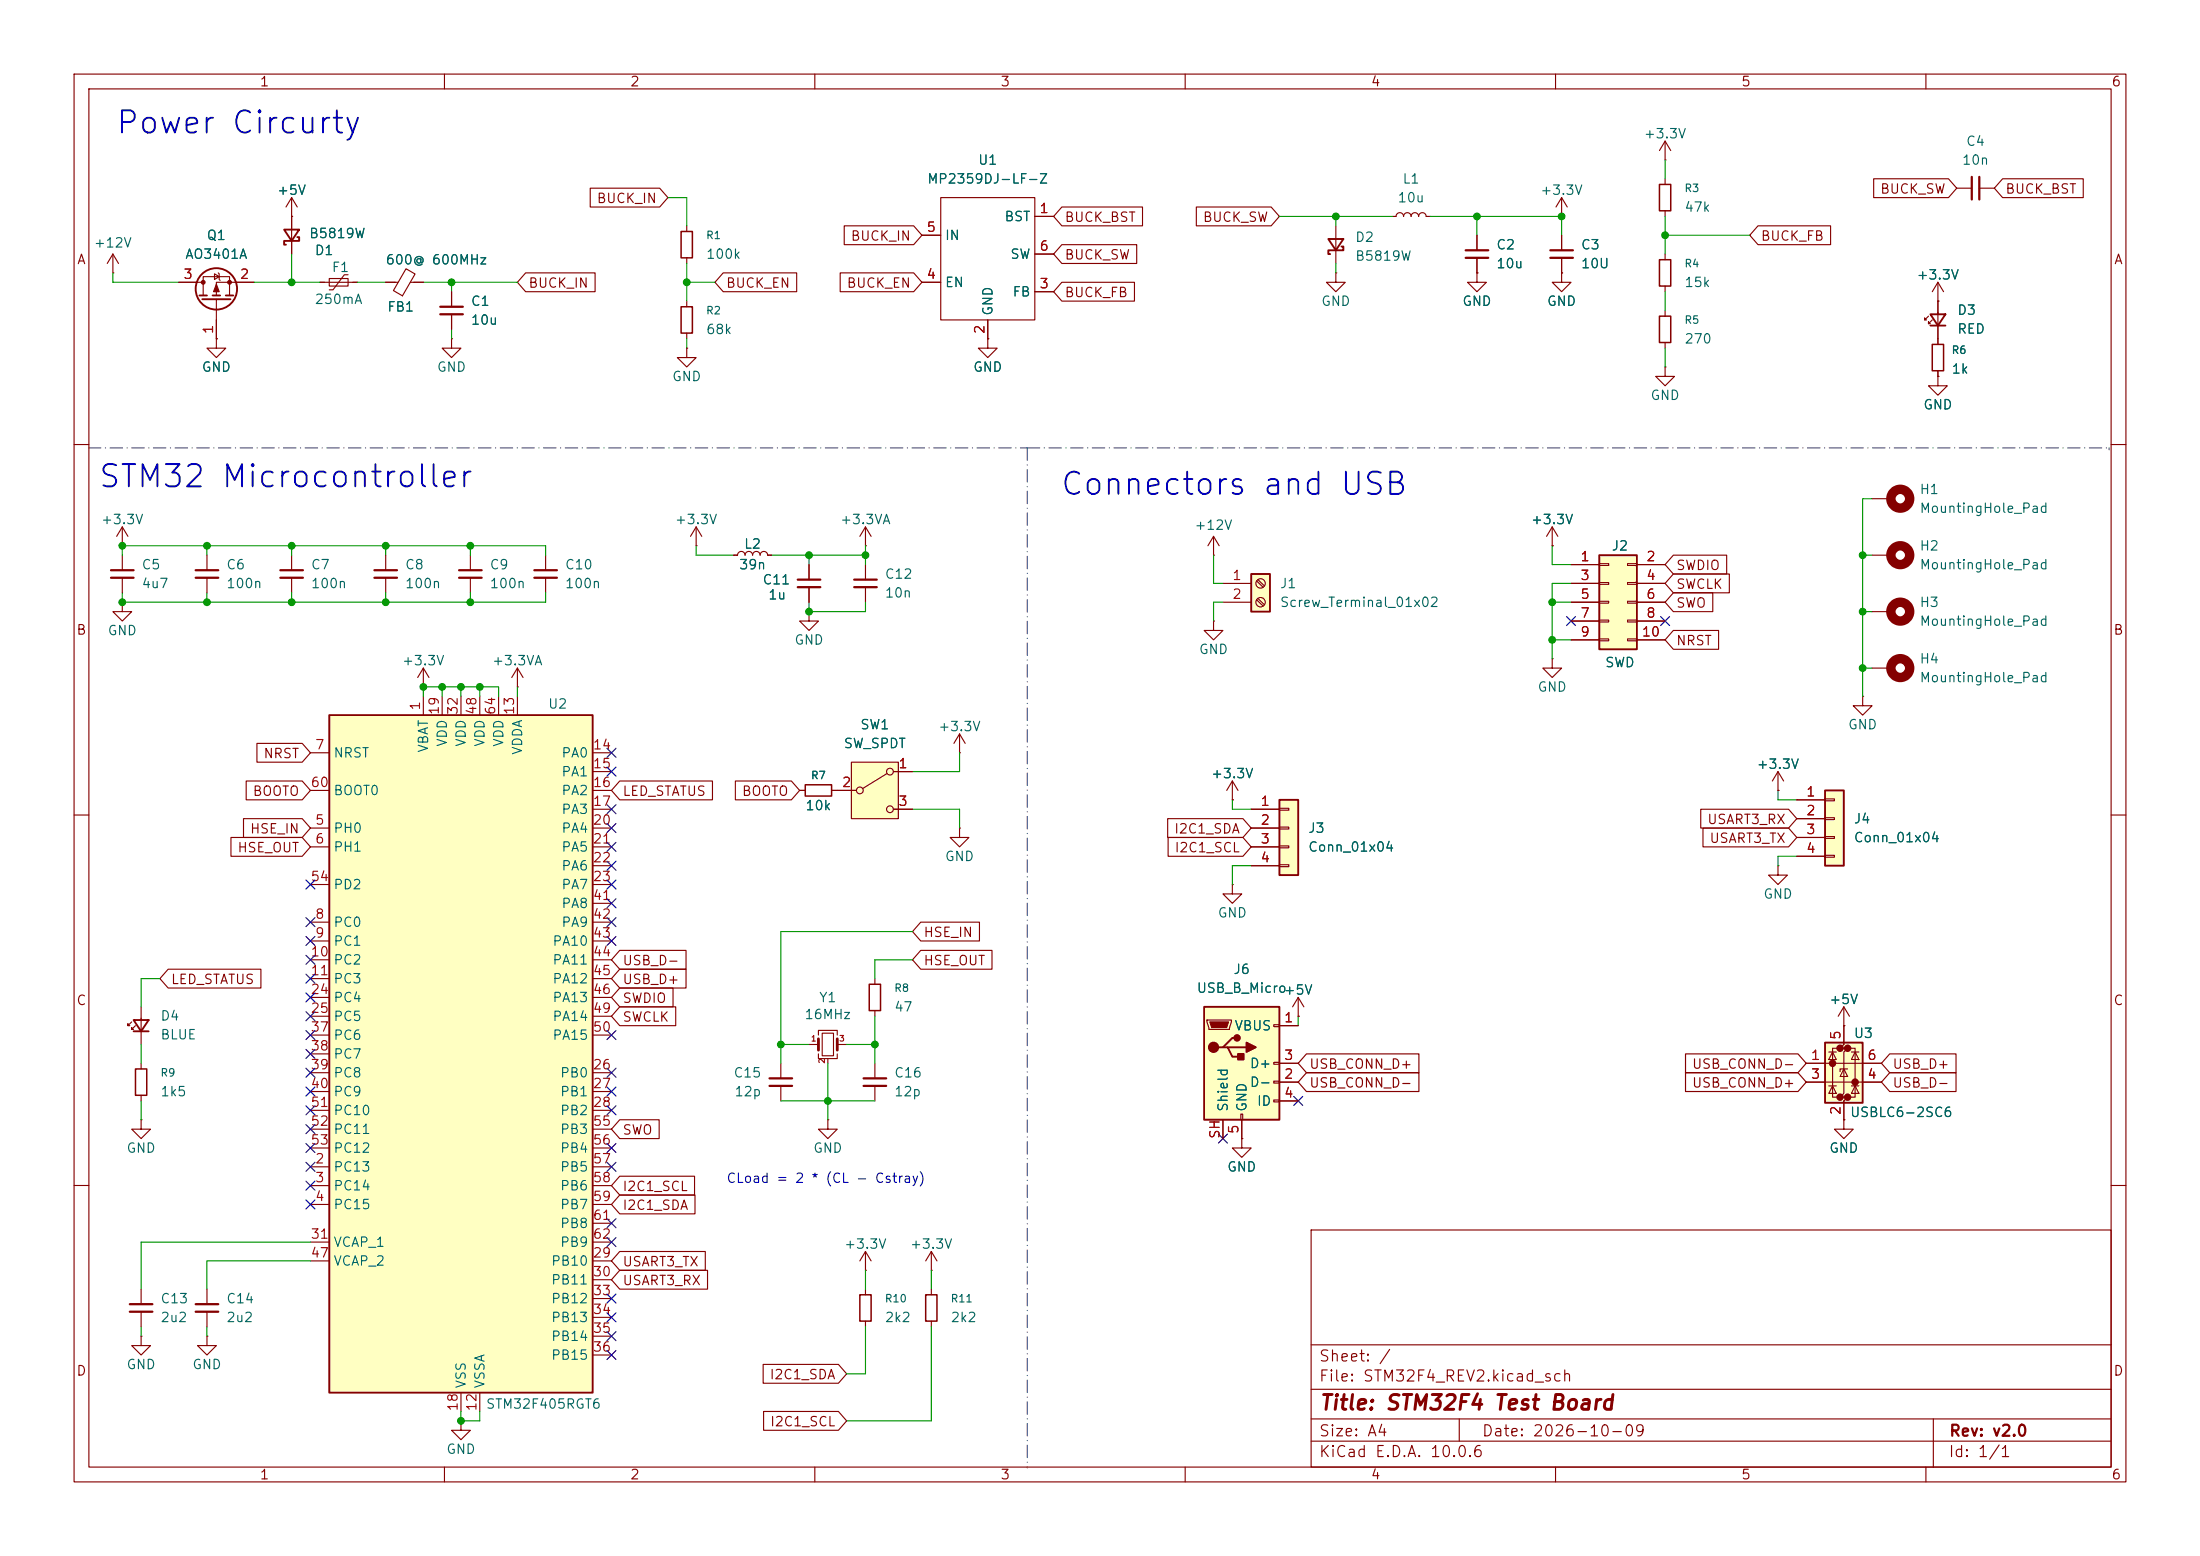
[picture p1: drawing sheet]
<svg xmlns="http://www.w3.org/2000/svg" width="297mm" height="210mm" viewBox="0 0 297 210" stroke-linecap="round" stroke-linejoin="round" font-family="sans-serif">
<g fill="none" stroke="#840000" stroke-width=".15">
<path d="M10 10h277v190h-277zM12 12h273v186h-273zM60 10v2M110 10v2M160 10v2M210 10v2M260 10v2M92.7 30.5v.7M92.7 34.8v.8M92.7 47v1.3h1.3l-1.3 1.2-1.3-1.2h1.3M92.7 47h.1M92.7 40.6v.8"/>
<path d="M92.7 45v.7M133.3 45.7v1.3h1.3l-1.3 1.3-1.2-1.3h1.2M133.3 45.7h.1M10 60h2M16.5 74.9v2.1M16.5 78v2M27.9 74.9v2.1M27.9 78v2M39.4 74.9v2.1M39.4 78v2M52.1 74.9v2.1M52.1 78v2"/>
<path d="M63.5 74.9v2.1M63.5 78v2M73.7 74.9v2.1M73.7 78v2M94 73.7h.1M94 71.1l-.8 1.3M94 71.1l.7 1.3M94 71.1v2.6M116.8 73.7h.1M116.8 71.1l-.7 1.3M116.8 71.1l.8 1.3M116.8 71.1v2.6"/>
<path d="M285 60h2M16.5 81.3v1.3h1.3l-1.3 1.2-1.3-1.2h1.3M16.5 81.3h.1M57.1 92.7h.1M57.1 90.2l-.7 1.2M57.1 90.2l.8 1.2M57.1 90.2v2.5M10 110h2M285 110h2M167.6 153.7v1.2h1.3l-1.3 1.3-1.2-1.3h1.2M167.6 153.7h.1M10 160h2"/>
<path d="M177 166h108v32h-108zM285 160h2M60 198v2M110 198v2M160 198v2M177 194.5h108M177 191.5h108M177 187.5h108M177 181.5h108M197 191.5v3M210 198v2M260 198v2"/>
<path d="M261 191.5v6.5"/>
</g>
<path d="M15 77h3M15 78h3M26.4 77h3.1M26.4 78h3.1M37.8 77h3.1M37.8 78h3.1M50.5 77h3.1M50.5 78h3.1M62 77h3M62 78h3M72.1 77h3.1M72.1 78h3.1" fill="none" stroke="#840000" stroke-width=".3"/>
<path d="M91.9 31.2h1.6v3.6h-1.6zM91.9 41.4h1.6v3.6h-1.6z" fill="none" stroke="#840000" stroke-width=".2"/>
<path d="M168.9 77.5h2.5v5.1h-2.5z" fill="#ffffc2"/>
<path d="M168.9 77.5h2.5v5.1h-2.5z" fill="none" stroke="#840000" stroke-width=".25"/>
<g fill="none" stroke="#840000" stroke-width=".15">
<path d="M116.8 76.2v2M116.8 79.2v2.1M163.8 74.9h.1M163.8 72.4l-.7 1.3M163.8 72.4l.8 1.3M163.8 72.4v2.5M165.1 78.7h3.8M169.6 78.4l.9 .8M169.8 78.2l.9 .9M209.5 73.7h.1M209.5 71.1l-.7 1.3M209.5 71.1l.8 1.3"/>
<path d="M209.5 71.1v2.6M69.8 92.7h.1M69.8 90.2l-.7 1.2M69.8 90.2l.8 1.2M69.8 90.2v2.5M163.8 83.8v1.3h1.3l-1.3 1.3-1.2-1.3h1.2M163.8 83.8h.1M165.1 81.3h3.8M169.6 80.9l.9 .9M169.8 80.8l.9 .8M251.5 94v1.3h1.2l-1.2 1.2-1.3-1.2h1.3M251.5 94h.1"/>
<path d="M107.9 106.7h.8M112.3 106.7h.7M110.5 139.7v-.6h2.5v.6M111 139.4h1.5v3.1h-1.5zM118.1 132.1v.7M118.1 136.4v.8M105.4 143.5v2M105.4 146.6v2M109.2 141h1.3M110.5 142.2v.7h2.5v-.7M111.8 151.1v1.3h1.2l-1.2 1.3-1.3-1.3h1.3M111.8 151.1h.1"/>
<path d="M111.8 142.9v.6M113 141h1.3M118.1 143.5v2M118.1 146.6v2M116.8 171.5h.1M116.8 168.9v2.6M116.8 174v.8M116.8 178.3v.8M116.8 168.9l-.7 1.3M116.8 168.9l.8 1.3M125.7 171.5h.1M125.7 168.9l-.7 1.3"/>
<path d="M125.7 168.9l.8 1.3M125.7 168.9v2.6M125.7 174v.8M125.7 178.3v.8M62.2 191.8v1.2h1.3l-1.3 1.3-1.2-1.3h1.2M62.2 191.8h.1"/>
<circle cx="170.2" cy="78.7" r=".63"/>
<circle cx="170.2" cy="81.3" r=".63"/>
</g>
<path d="M115.3 78.2h3.1M115.3 79.2h3.1M103.9 145.5h3M103.9 146.6h3M116.6 145.5h3M116.6 146.6h3" fill="none" stroke="#840000" stroke-width=".3"/>
<path d="M108.7 105.9h3.6v1.5h-3.6zM117.3 132.8h1.6v3.6h-1.6zM116.1 174.8h1.5v3.5h-1.5zM125 174.8h1.5v3.5h-1.5z" fill="none" stroke="#840000" stroke-width=".2"/>
<path d="M110.5 140.2v1.5M113 140.2v1.5" fill="none" stroke="#840000" stroke-width=".38"/>
<path d="M44.4 96.5h35.6v91.5h-35.6z" fill="#ffffc2"/>
<path d="M44.4 96.5h35.6v91.5h-35.6z" fill="none" stroke="#840000" stroke-width=".25"/>
<g fill="none" stroke="#840000" stroke-width=".15">
<path d="M57.1 94v2.5M59.7 94v2.5M62.2 94v2.5M64.8 94v2.5M67.3 94v2.5M69.8 94v2.5M41.9 111.8h2.5M41.9 114.3h2.5M41.9 101.6h2.5M41.9 106.7h2.5M41.9 119.4h2.5M80 111.8h2.5"/>
<path d="M80 114.3h2.5M80 101.6h2.5M80 104.1h2.5M80 106.7h2.5M80 109.2h2.5M80 116.8h2.5M80 119.4h2.5M41.9 124.5h2.5M41.9 127h2.5M41.9 129.5h2.5M41.9 132.1h2.5M41.9 134.6h2.5"/>
<path d="M41.9 137.2h2.5M41.9 139.7h2.5M80 124.5h2.5M80 127h2.5M80 129.5h2.5M80 132.1h2.5M80 134.6h2.5M80 137.2h2.5M80 139.7h2.5M80 121.9h2.5M41.9 157.5h2.5M41.9 144.8h2.5"/>
<path d="M41.9 147.3h2.5M41.9 149.9h2.5M41.9 142.2h2.5M41.9 152.4h2.5M41.9 154.9h2.5M80 157.5h2.5M80 144.8h2.5M80 147.3h2.5M80 149.9h2.5M80 152.4h2.5M80 154.9h2.5M41.9 160h2.5"/>
<path d="M41.9 162.6h2.5M41.9 170.2h2.5M41.9 167.6h2.5M80 160h2.5M80 162.6h2.5M80 170.2h2.5M80 172.7h2.5M80 167.6h2.5M80 175.3h2.5M80 177.8h2.5M80 165.1h2.5M62.2 188v2.5"/>
<path d="M64.8 188v2.5M80 180.3h2.5M80 182.9h2.5"/>
</g>
<path d="M114.9 102.9h6.4v7.6h-6.4z" fill="#ffffc2"/>
<g fill="none" stroke="#840000" stroke-width=".15">
<path d="M129.5 99.1l-.7 1.2M129.5 99.1l.8 1.2M129.5 99.1v2.5M113 106.7h2.6M114.9 102.9h6.4v7.6h-6.4zM119.8 104.4l-3.3 2M120.6 104.1h2.6M120.6 109.2h2.6M129.5 101.6h.1M129.5 111.8v1.2h1.3l-1.3 1.3-1.2-1.3h1.2M129.5 111.8h.1"/>
<circle cx="116.1" cy="106.7" r=".46"/>
<circle cx="120.1" cy="109.2" r=".46"/>
<circle cx="120.1" cy="104.1" r=".46"/>
</g>
<path d="M246.4 140.7h5.1v8.1h-5.1z" fill="#ffffc2"/>
<g fill="#840000" stroke="#840000" stroke-width=".51">
<circle cx="247.4" cy="143.5" r=".25"/>
<circle cx="248.4" cy="141.5" r=".25"/>
<circle cx="248.4" cy="148.1" r=".25"/>
<circle cx="249.4" cy="141.5" r=".25"/>
<circle cx="249.4" cy="148.1" r=".25"/>
<circle cx="250.4" cy="146" r=".25"/>
</g>
<g fill="none" stroke="#840000" stroke-width=".15">
<path d="M224.8 19.1v2.5M224.8 19.1l-.8 1.2M224.8 19.1l.8 1.2M210.8 36.8v1.3h1.3l-1.3 1.3-1.3-1.3h1.3M210.8 36.8h.1M210.8 29.2h.1M210.8 26.7v2.5M210.8 31.8v2M210.8 34.8v2M210.8 26.7l-.7 1.2M210.8 26.7l.8 1.2M224.8 21.6h.1"/>
<path d="M224.8 24.1v.8M224.8 28.4v.8M224.8 34.3v.8M224.8 38.6v.8M224.8 49.5v1.3h1.3l-1.3 1.3-1.3-1.3h1.3M224.8 49.5h.1M224.8 41.9v.8M224.8 46.2v.8M240 116.8v1.3h1.3l-1.3 1.3-1.2-1.3h1.2M240 116.8h.1M248.9 135.9v5.1l-.5 .5h1l-.5 .5v5.6l-.5 .5h1l-.5 .5v2.5M248.9 138.4h.1"/>
<path d="M248.9 135.9l-.7 1.3M248.9 135.9l.8 1.3M243.8 143.5h10.2M243.8 146.1h10.2M246.9 146.6h1M246.9 142h1M247.4 142l.5 1h-1zM247.4 146.6l.5 1h-1zM248.4 141.5h-1v6.6h1M248.9 144.3l.5 1h-1zM248.9 151.1v1.3h1.3l-1.3 1.3-1.3-1.3h1.3M248.9 151.1h.1"/>
<path d="M249.4 144.3h-1v.4M249.4 141.5h1v6.6h-1M249.9 146.6h1.1M249.9 142h1.1M250.4 142l.6 1h-1.1zM250.4 146.6l.6 1h-1.1z"/>
</g>
<path d="M246.4 140.7h5.1v8.1h-5.1z" fill="none" stroke="#840000" stroke-width=".25"/>
<path d="M224 35.1h1.6v3.5h-1.6zM224 24.9h1.6v3.5h-1.6zM224 42.7h1.6v3.5h-1.6z" fill="none" stroke="#840000" stroke-width=".2"/>
<path d="M209.3 34.8h3M209.3 33.8h3" fill="none" stroke="#840000" stroke-width=".3"/>
<path d="M246.4 106.7h2.5v10.1h-2.5z" fill="#ffffc2"/>
<path d="M246.4 106.7h2.5v10.1h-2.5z" fill="none" stroke="#840000" stroke-width=".25"/>
<g fill="none" stroke="#840000" stroke-width=".15">
<path d="M166.4 119.4v1.3h1.2l-1.2 1.2-1.3-1.2h1.3M166.4 119.4h.1M240 106.7h.1M240 104.1l-.7 1.3M240 104.1l.8 1.3M240 104.1v2.6M242.6 108h3.8M242.6 110.5h3.8M242.6 113h3.8M242.6 115.6h3.8M246.4 107.8h1.2v.3h-1.2zM246.4 110.4h1.2v.2h-1.2z"/>
<path d="M246.4 112.9h1.2v.3h-1.2zM246.4 115.4h1.2v.3h-1.2zM175.3 137.2h.1M175.3 134.6l-.8 1.3M175.3 134.6l.7 1.3M175.3 134.6v2.6"/>
</g>
<path d="M162.6 135.9h10.1v15.2h-10.1z" fill="#ffffc2"/>
<path d="M162.6 135.9h10.1v15.2h-10.1zM165.1 141.4h.6l.7 1.2h1.2M165.7 141.4h2.6M167 140.1h-.6l-1.3 1.3h-.6" fill="none" stroke="#840000" stroke-width=".25"/>
<g fill="none" stroke="#840000" stroke-width=".15">
<path d="M166.4 108h.1M166.4 105.4l-.8 1.3M166.4 105.4l.7 1.3M166.4 105.4v2.6M162.9 137.7h3.3v.2l-.2 1h-2.8zM172 138.3h.7v.3h-.7zM172.7 138.4h2.6M165.1 151.1v2.6M167.5 150.4h.3v.7h-.3zM167.6 151.1v2.6M172 143.4h.7v.2h-.7zM172 145.9h.7v.3h-.7z"/>
<path d="M172 148.5h.7v.2h-.7zM172.7 146.1h2.6M172.7 143.5h2.6M172.7 148.6h2.6"/>
</g>
<path d="M163.3 137.9h2.6l-.3 .8h-2z" fill="#840000" stroke="#840000" stroke-width=".15"/>
<g fill="#840000" stroke="#840000" stroke-width=".25">
<path d="M167.1 142.2h.8v.8h-.8z"/>
<path d="M168.3 140.7l1.2 .7-1.2 .6z"/>
<circle cx="163.8" cy="141.4" r=".63"/>
<circle cx="167" cy="140.1" r=".38"/>
</g>
<path d="M172.7 108h2.6v10.1h-2.6z" fill="#ffffc2"/>
<path d="M172.7 108h2.6v10.1h-2.6z" fill="none" stroke="#840000" stroke-width=".25"/>
<path d="M180.3 36.8v1.3h1.3l-1.3 1.3-1.2-1.3h1.2M180.3 36.8h.1M168.9 109.2h3.8M168.9 111.8h3.8M168.9 114.3h3.8M168.9 116.8h3.8M172.7 109.1h1.3v.2h-1.3zM172.7 111.6h1.3v.3h-1.3zM172.7 114.2h1.3v.2h-1.3zM172.7 116.7h1.3v.3h-1.3z" fill="none" stroke="#840000" stroke-width=".15"/>
<path d="M215.9 74.9h5.1v12.7h-5.1z" fill="#ffffc2"/>
<g fill="none" stroke="#840000" stroke-width=".25">
<path d="M26.9 39.9h1M28.7 39.9h1M30.5 39.9h1M38.4 31h2l-1 1.5zM40.1 32h.3v.5h-2v.5h.2M179.3 32.3h2.1l-1.1 1.5zM181.1 33.3h.3v.5h-2.1v.5h.3M27.3 40.4h3.8M260.6 42.4h2l-1 1.5zM260.6 43.9h2M215.9 74.9h5.1v12.7h-5.1zM18 137.7h2.1l-1.1 1.5z"/>
<path d="M18 139.2h2.1"/>
<circle cx="29.2" cy="39" r="2.79"/>
</g>
<g fill="none" stroke="#840000" stroke-width=".15">
<path d="M15.2 36.8h.1M15.2 34.3l-.7 1.3M15.2 34.3l.8 1.3M15.2 34.3v2.5M24.1 38.1h3.3M27.4 39.9v-2.6h3.6v2.6M29 37l.6 .3-.6 .4zM29.5 36.8l.1 .2v.7l.1 .1M34.3 38.1h-5.1v1.8M39.4 29.2h.1M39.4 26.7l-.8 1.2M39.4 26.7l.7 1.2"/>
<path d="M39.4 26.7v7.6M43.2 38.1h5.1M44.4 37.6h2.6v1h-2.6zM47 37.1h-.5l-1.5 2h-.6M52.1 38.1h1.6M54.8 36.3l1.2 .7-1.7 2.9-1.2-.7zM55.4 38.1h1.7M61 39.4v2M71 36.8h9.3v2.6h-9.3l-1.2-1.3zM79.7 25.4h9.4l1.1 1.3-1.1 1.2h-9.4zM97.6 36.8h10v2.6h-10l-1.1-1.3zM113.4 36.8h9.9l1.2 1.3-1.2 1.3h-9.9z"/>
<path d="M114 30.5h9.3l1.2 1.3-1.2 1.2h-9.3zM124.5 38.1h2.5M124.5 31.8h2.5M127 26.7h12.7v16.5h-12.7zM139.7 29.2h2.5M139.7 39.4h2.5M139.7 34.3h2.5M143.4 38.1h9.8v2.5h-9.8l-1.2-1.2zM143.4 33h10.1v2.6h-10.1l-1.2-1.3zM143.4 27.9h10.8v2.6h-10.8l-1.2-1.3zM161.5 27.9h10.1l1.1 1.3-1.1 1.3h-10.1zM180.3 30.5v5.1"/>
<path d="M188 29.2h.5a.51 .51 0 0 1 .5-.5 .51 .51 0 0 1 .5 .5 .51 .51 0 0 1 .5-.5 .51 .51 0 0 1 .5 .5 .51 .51 0 0 1 .5-.5 .51 .51 0 0 1 .5 .5 .51 .51 0 0 1 .5-.5 .51 .51 0 0 1 .5 .5h.5M199.4 36.8v1.3h1.3l-1.3 1.3-1.3-1.3h1.3M199.4 36.8h.1M199.4 31.8v2M199.4 34.8v2M210.8 36.8h.1M210.8 31.8v2M210.8 34.8v2M237.3 30.5h9.8v2.5h-9.8l-1.1-1.2zM252.9 24.1h10.1l1.2 1.3-1.2 1.3h-10.1zM261.6 38.1v8.4M261.6 38.1l-.7 1.3"/>
<path d="M261.6 38.1l.8 1.3M264.2 25.4h2M267.2 25.4h2M270.4 24.1h10.8v2.6h-10.8l-1.2-1.3zM29.2 45.7v1.3h1.3l-1.3 1.3-1.3-1.3h1.3M29.2 45.7h.1M29.2 40.4v5.3M61 45.7v1.3h1.2l-1.2 1.3-1.3-1.3h1.3M61 45.7h.1M61 42.4v2.1M133.3 45.7h.1M133.3 43.2v2.5"/>
<path d="M260.3 42.7l-.5 .5v-.3v.3h.3M260.9 43.2l-.6 .5v-.3v.3h.3M261.6 40.6h.1M261.6 50.8v1.3h1.3l-1.3 1.2-1.3-1.2h1.3M261.6 50.8h.1M261.6 50v.8M16.5 73.7h.1M16.5 71.1l-.8 1.3M16.5 71.1l.8 1.3M16.5 71.1v2.6M99.1 74.9h.5a.51 .51 0 0 1 .5-.5 .51 .51 0 0 1 .5 .5 .51 .51 0 0 1 .5-.5 .51 .51 0 0 1 .5 .5 .51 .51 0 0 1 .5-.5 .51 .51 0 0 1 .5 .5 .51 .51 0 0 1 .5-.5 .51 .51 0 0 1 .5 .5h.5M109.2 76.2v2"/>
<path d="M109.2 79.2v2.1M209.5 73.7h.1M212.1 76.2h3.8M212.1 78.7h3.8M215.9 76.1h1.3v.2h-1.3zM215.9 78.6h1.3v.3h-1.3zM219.7 76.1h1.3v.2h-1.3zM219.7 78.6h1.3v.3h-1.3zM221 76.2h3.8M221 78.7h3.8M225.9 77.5h7.6v2.5h-7.6l-1.1-1.3zM225.9 74.9h7.2v2.6h-7.2l-1.1-1.3z"/>
<path d="M252.7 67.3h2.6M252.7 74.9h2.6M109.2 82.6v1.2h1.3l-1.3 1.3-1.3-1.3h1.3M109.2 82.6h.1M209.5 88.9v1.3h1.3l-1.3 1.2-1.2-1.2h1.2M209.5 88.9h.1M212.1 81.3h3.8M212.1 83.8h3.8M212.1 86.4h3.8M215.9 81.2h1.3v.2h-1.3zM215.9 83.7h1.3v.2h-1.3zM215.9 86.2h1.3v.3h-1.3z"/>
<path d="M219.7 81.2h1.3v.2h-1.3zM219.7 83.7h1.3v.2h-1.3zM219.7 86.2h1.3v.3h-1.3zM221 81.3h3.8M221 83.8h3.8M221 86.4h3.8M225.9 85.1h6.1v2.5h-6.1l-1.1-1.2zM225.9 80h5.3v2.6h-5.3l-1.1-1.3zM252.7 82.6h2.6M252.7 90.2h2.6M31.2 113h9.6l1.1 1.3-1.1 1.3h-9.6zM32.9 110.5h7.9l1.1 1.3-1.1 1.2h-7.9z"/>
<path d="M33.2 105.4h7.6l1.1 1.3-1.1 1.3h-7.6zM34.7 100.3h6.1l1.1 1.3-1.1 1.3h-6.1zM83.7 105.4h12.5v2.6h-12.5l-1.2-1.3zM99.3 105.4h7.5l1.1 1.3-1.1 1.3h-7.5zM107.9 106.7h.8M112.3 106.7h3.3M120.6 104.1h2.6M120.6 109.2h2.6M157.6 110.5h10.2l1.1 1.3-1.1 1.2h-10.2zM157.7 113h10.1l1.1 1.3-1.1 1.3h-10.1zM166.4 108h.1M168.9 109.2h3.8"/>
<path d="M168.9 111.8h3.8M168.9 114.3h3.8M168.9 116.8h3.8M229.6 109.2h11.9l1.1 1.3-1.1 1.3h-11.9zM229.9 111.8h11.6l1.1 1.2-1.1 1.3h-11.6zM240 106.7h.1M242.6 108h3.8M242.6 110.5h3.8M242.6 113h3.8M242.6 115.6h3.8M17.8 137.9l-.5 .5v-.2v.2h.2M18.3 138.4l-.5 .5v-.2v.2h.2"/>
<path d="M19 135.9v5.1M22.7 130.8h12.5v2.6h-12.5l-1.1-1.3zM83.7 135.9h7.5v2.5h-7.5l-1.2-1.2zM83.7 128.3h8.9v2.5h-8.9l-1.2-1.3zM83.7 133.3h7.2v2.6h-7.2l-1.2-1.3zM83.7 130.8h8.9v2.6h-8.9l-1.2-1.3zM124.3 128.3h9.6v2.5h-9.6l-1.1-1.3zM124.3 124.5h7.9v2.5h-7.9l-1.1-1.3zM172.7 138.4h2.6M175.3 137.2h.1M248.9 138.4h.1M248.9 138.4v2.6"/>
<path d="M19 151.1v1.3h1.3l-1.3 1.3-1.2-1.3h1.2M19 151.1h.1M19 143.5v.8M19 147.8v.8M83.7 151.1h5.3v2.6h-5.3l-1.2-1.3zM83.7 158.7h10.1v2.6h-10.1l-1.2-1.3zM165.1 151.1v2.6M167.6 153.7h.1M167.6 151.1v2.6M172.7 143.5h2.6M172.7 146.1h2.6M172.7 148.6h2.6"/>
<path d="M243.8 143.5h2.6M243.8 146.1h2.6M248.9 151.1h.1M248.9 148.6v2.5M251.5 143.5h2.5M251.5 146.1h2.5M255.1 142.2h9v2.6h-9l-1.1-1.3zM255.1 144.8h9v2.5h-9l-1.1-1.2zM19 174v2M19 177v2.1M27.9 174v2M27.9 177v2.1"/>
<path d="M83.7 161.3h10.1v2.5h-10.1l-1.2-1.2zM83.7 171.4h11.8v2.6h-11.8l-1.2-1.3zM83.7 168.9h11.5v2.6h-11.5l-1.2-1.3zM19 180.3v1.3h1.3l-1.3 1.3-1.2-1.3h1.2M19 180.3h.1M27.9 180.3v1.3h1.3l-1.3 1.3-1.2-1.3h1.2M27.9 180.3h.1M103 184.1h10.2l1.1 1.3-1.1 1.3h-10.2zM103.1 190.5h10.1l1.1 1.3-1.1 1.2h-10.1z"/>
</g>
<g fill="none" stroke="#840000" stroke-width="1.3">
<circle cx="256.5" cy="67.3" r="1.27"/>
<circle cx="256.5" cy="74.9" r="1.27"/>
<circle cx="256.5" cy="82.5" r="1.27"/>
<circle cx="256.5" cy="90.2" r="1.27"/>
</g>
<path d="M197.9 34.8h3M197.9 33.8h3M266.2 23.9v3M267.2 23.9v3M59.4 41.4h3.1M59.4 42.4h3.1M107.7 78.2h3M107.7 79.2h3M17.5 176h3.1M17.5 177h3.1M26.4 176h3.1M26.4 177h3.1" fill="none" stroke="#840000" stroke-width=".3"/>
<path d="M260.9 46.5h1.5v3.5h-1.5zM18.3 144.3h1.5v3.5h-1.5z" fill="none" stroke="#840000" stroke-width=".2"/>
<g fill="#840000" stroke="#840000" stroke-width=".15">
<path d="M29.2 38.4l.4 1h-.8z"/>
<circle cx="27.4" cy="38.1" r=".25"/>
<circle cx="31" cy="38.1" r=".25"/>
</g>
<path d="M176.4 144.8h15.2v2.5h-15.2l-1.1-1.2zM176.4 142.2h15.2v2.6h-15.2l-1.1-1.3zM227.5 144.8h15.2l1.1 1.3-1.1 1.2h-15.2zM227.5 142.2h15.2l1.1 1.3-1.1 1.3h-15.2z" fill="none" stroke="#840000" stroke-width=".16"/>
<path d="M11.9 60.5h126.8M138.7 60.5h146M138.7 60.5v137.6M284.7 60.5v.2" fill="none" stroke="#484848" stroke-width=".15" stroke-dasharray="1.7 .6 0 .6"/>
<g fill="none" stroke="#009600" stroke-width=".15">
<path d="M15.2 36.8v1.3h8.9M34.3 38.1h8.9M39.4 34.3v3.8M48.3 38.1h3.8M57.1 38.1h12.7M61 38.1v1.3M90.2 26.7h2.5v3.8M92.7 38.1h3.8M92.7 35.6v5M172.7 29.2h15.3M180.3 29.2v1.3M180.3 35.6v1.2"/>
<path d="M193 29.2h17.8v2.6M199.4 29.2v2.6M224.8 31.8h11.4M224.8 21.6v2.5M224.8 29.2v5.1M224.8 39.4v2.5M61 44.5v1.2M92.7 45.7v1.3M224.8 47v2.5M16.5 74.9v-1.2h57.2v1.2M27.9 73.7v1.2M39.4 73.7v1.2"/>
<path d="M52.1 73.7v1.2M63.5 73.7v1.2M94 73.7v1.2h5.1M104.1 74.9h12.7M109.2 74.9v1.3M116.8 73.7v2.5M163.8 74.9v3.8h1.3M209.5 73.7v2.5h2.6M212.1 78.7h-2.6v10.2M251.5 74.9h1.2M252.7 67.3h-1.2v26.7M16.5 80v1.3h57.2v-1.3"/>
<path d="M27.9 80v1.3M39.4 80v1.3M52.1 80v1.3M57.1 94v-1.3h10.2v1.3M59.7 92.7v1.3M62.2 92.7v1.3M63.5 80v1.3M64.8 92.7v1.3M69.8 92.7v1.3M109.2 81.3v1.3h7.6v-1.3M165.1 81.3h-1.3v2.5M209.5 81.3h2.6"/>
<path d="M209.5 86.4h2.6M251.5 82.6h1.2M251.5 90.2h1.2M123.2 109.2h6.3v2.6M129.5 101.6v2.5h-6.3M166.4 108v1.2h2.5M168.9 116.8h-2.5v2.6M240 106.7v1.3h2.6M242.6 115.6h-2.6v1.2M21.6 132.1h-2.6v3.8M118.1 137.2v6.3M123.2 125.7h-17.8v17.8"/>
<path d="M123.2 129.5h-5.1v2.6M175.3 137.2v1.2M19 141v2.5M19 148.6v2.5M105.4 141h3.8M105.4 148.6h12.7M111.8 143.5v7.6M114.3 141h3.8M19 179.1v1.2M27.9 179.1v1.2M41.9 170.2h-14v3.8M41.9 167.6h-22.9v6.4"/>
<path d="M116.8 171.5v2.5M116.8 179.1v6.3h-2.5M125.7 179.1v12.7h-11.4M125.7 171.5v2.5M62.2 190.5v1.3h2.6v-1.3"/>
</g>
<g fill="none" stroke="#000084" stroke-width=".15">
<path d="M211.5 83.2l1.2 1.2M212.7 83.2l-1.2 1.2M224.2 83.2l1.2 1.2M225.4 83.2l-1.2 1.2M41.3 118.8l1.2 1.2M42.5 118.8l-1.2 1.2M81.9 108.6l1.3 1.2M81.9 113.7l1.3 1.2M81.9 103.5l1.3 1.2M81.9 101l1.3 1.2M81.9 111.2l1.3 1.2M81.9 116.2l1.3 1.2"/>
<path d="M81.9 118.8l1.3 1.2M83.2 108.6l-1.3 1.2M83.2 111.2l-1.3 1.2M83.2 113.7l-1.3 1.2M83.2 116.2l-1.3 1.2M83.2 103.5l-1.3 1.2M83.2 101l-1.3 1.2M83.2 118.8l-1.3 1.2M41.3 128.9l1.2 1.2M41.3 126.4l1.2 1.2M41.3 136.6l1.2 1.2M41.3 139.1l1.2 1.2"/>
<path d="M41.3 123.9l1.2 1.2M41.3 134l1.2 1.2M41.3 131.5l1.2 1.2M42.5 128.9l-1.2 1.2M42.5 126.4l-1.2 1.2M42.5 136.6l-1.2 1.2M42.5 139.1l-1.2 1.2M42.5 123.9l-1.2 1.2M42.5 134l-1.2 1.2M42.5 131.5l-1.2 1.2M81.9 123.9l1.3 1.2M81.9 121.3l1.3 1.2"/>
<path d="M81.9 126.4l1.3 1.2M81.9 139.1l1.3 1.2M83.2 123.9l-1.3 1.2M83.2 121.3l-1.3 1.2M83.2 126.4l-1.3 1.2M83.2 139.1l-1.3 1.2M41.3 151.8l1.2 1.2M41.3 159.4l1.2 1.2M41.3 156.9l1.2 1.2M41.3 149.3l1.2 1.2M41.3 154.3l1.2 1.2M41.3 146.7l1.2 1.2"/>
<path d="M41.3 144.2l1.2 1.2M41.3 141.6l1.2 1.2M42.5 151.8l-1.2 1.2M42.5 154.3l-1.2 1.2M42.5 159.4l-1.2 1.2M42.5 156.9l-1.2 1.2M42.5 149.3l-1.2 1.2M42.5 144.2l-1.2 1.2M42.5 141.6l-1.2 1.2M42.5 146.7l-1.2 1.2M81.9 156.9l1.3 1.2M81.9 144.2l1.3 1.2"/>
<path d="M81.9 146.7l1.3 1.2M81.9 149.3l1.3 1.2M81.9 154.3l1.3 1.2M83.2 156.9l-1.3 1.2M83.2 144.2l-1.3 1.2M83.2 146.7l-1.3 1.2M83.2 149.3l-1.3 1.2M83.2 154.3l-1.3 1.2M164.5 153.1l1.2 1.2M165.7 153.1l-1.2 1.2M174.7 148l1.2 1.2M175.9 148l-1.2 1.2"/>
<path d="M41.3 162l1.2 1.2M42.5 162l-1.2 1.2M81.9 167l1.3 1.2M81.9 164.5l1.3 1.2M81.9 177.2l1.3 1.2M81.9 174.7l1.3 1.2M81.9 179.7l1.3 1.2M83.2 167l-1.3 1.2M83.2 164.5l-1.3 1.2M83.2 177.2l-1.3 1.2M83.2 174.7l-1.3 1.2M83.2 179.7l-1.3 1.2"/>
<path d="M81.9 182.3l1.3 1.2M83.2 182.3l-1.3 1.2"/>
</g>
<g fill="#009600" stroke="#009600" stroke-width=".14">
<circle cx="16.5" cy="73.7" r=".46"/>
<circle cx="39.4" cy="38.1" r=".46"/>
<circle cx="61" cy="38.1" r=".46"/>
<circle cx="92.7" cy="38.1" r=".46"/>
<circle cx="62.2" cy="92.7" r=".46"/>
<circle cx="64.8" cy="92.7" r=".46"/>
<circle cx="62.2" cy="191.8" r=".46"/>
<circle cx="39.4" cy="81.3" r=".46"/>
<circle cx="39.4" cy="73.7" r=".46"/>
<circle cx="27.9" cy="73.7" r=".46"/>
<circle cx="27.9" cy="81.3" r=".46"/>
<circle cx="16.5" cy="81.3" r=".46"/>
<circle cx="52.1" cy="81.3" r=".46"/>
<circle cx="52.1" cy="73.7" r=".46"/>
<circle cx="63.5" cy="81.3" r=".46"/>
<circle cx="57.1" cy="92.7" r=".46"/>
<circle cx="59.7" cy="92.7" r=".46"/>
<circle cx="63.5" cy="73.7" r=".46"/>
<circle cx="111.8" cy="148.6" r=".46"/>
<circle cx="118.1" cy="141" r=".46"/>
<circle cx="105.4" cy="141" r=".46"/>
<circle cx="209.5" cy="86.4" r=".46"/>
<circle cx="209.5" cy="81.3" r=".46"/>
<circle cx="109.2" cy="74.9" r=".46"/>
<circle cx="109.2" cy="82.6" r=".46"/>
<circle cx="116.8" cy="74.9" r=".46"/>
<circle cx="251.5" cy="74.9" r=".46"/>
<circle cx="251.5" cy="90.2" r=".46"/>
<circle cx="251.5" cy="82.6" r=".46"/>
<circle cx="199.4" cy="29.2" r=".46"/>
<circle cx="180.3" cy="29.2" r=".46"/>
<circle cx="224.8" cy="31.8" r=".46"/>
<circle cx="210.8" cy="29.2" r=".46"/>
</g>
<g font-size="3" fill="#0000c2">
<text x="15.5" y="18.8">Power Circurty</text>
<text x="13.1" y="66.5">STM32 Microcontroller</text>
<text x="143" y="67.6">Connectors and USB</text>
</g>
<text font-size="2" fill="#840000" x="178" y="190.8">Title: STM32F4 Test Board</text>
<g font-size="1.5" fill="#840000">
<text x="178" y="184.1">Sheet: /</text>
<text x="178" y="186.8">File: STM32F4_REV2.kicad_sch</text>
<text x="178" y="197">KiCad E.D.A. 10.0.6</text>
<text x="178" y="194.2">Size: A4</text>
<text x="200" y="194.2">Date: 2026-10-09</text>
<text x="263" y="197">Id: 1/1</text>
<text x="263" y="194.2">Rev: v2.0</text>
</g>
<g font-size="1.3" fill="#840000">
<text x="35" y="12">1</text>
<text x="85" y="12">2</text>
<text x="135" y="12">3</text>
<text x="185" y="12">4</text>
<text x="235" y="12">5</text>
<text x="285" y="12">6</text>
<text x="80.5" y="27.7">BUCK_IN</text>
<text x="253.7" y="26.5">BUCK_SW</text>
<text x="270.6" y="26.5">BUCK_BST</text>
<text x="10.3" y="36">A</text>
<text x="114.8" y="32.8">BUCK_IN</text>
<text x="143.6" y="35.3">BUCK_SW</text>
<text x="143.6" y="30.3">BUCK_BST</text>
<text x="162.3" y="30.3">BUCK_SW</text>
<text x="237.6" y="32.8">BUCK_FB</text>
<text x="285.3" y="36">A</text>
<text x="71.3" y="39.2">BUCK_IN</text>
<text x="97.9" y="39.2">BUCK_EN</text>
<text x="114.2" y="39.2">BUCK_EN</text>
<text x="143.6" y="40.4">BUCK_FB</text>
<text x="226.2" y="77.3">SWDIO</text>
<text x="226.2" y="79.8">SWCLK</text>
<text x="226.2" y="82.3">SWO</text>
<text x="10.2" y="86">B</text>
<text x="226.2" y="87.4">NRST</text>
<text x="285.2" y="86">B</text>
<text x="34" y="107.7">BOOTO</text>
<text x="35.5" y="102.7">NRST</text>
<text x="84" y="107.7">LED_STATUS</text>
<text x="100.1" y="107.7">BOOTO</text>
<text x="33.7" y="112.8">HSE_IN</text>
<text x="158.4" y="112.8">I2C1_SDA</text>
<text x="230.4" y="111.5">USART3_RX</text>
<text x="32" y="115.4">HSE_OUT</text>
<text x="158.5" y="115.4">I2C1_SCL</text>
<text x="230.7" y="114.1">USART3_TX</text>
<text x="84" y="130.6">USB_D-</text>
<text x="124.6" y="130.6">HSE_OUT</text>
<text x="124.6" y="126.8">HSE_IN</text>
<text x="10.2" y="136">C</text>
<text x="23" y="133.1">LED_STATUS</text>
<text x="84" y="135.7">SWDIO</text>
<text x="84" y="133.1">USB_D+</text>
<text x="285.2" y="136">C</text>
<text x="84" y="138.2">SWCLK</text>
<text x="176.7" y="147.1">USB_CONN_D-</text>
<text x="176.7" y="144.6">USB_CONN_D+</text>
<text x="228.3" y="147.1">USB_CONN_D+</text>
<text x="228.3" y="144.6">USB_CONN_D-</text>
<text x="255.4" y="144.6">USB_D+</text>
<text x="255.4" y="147.1">USB_D-</text>
<text x="84" y="153.5">SWO</text>
<text x="84" y="161.1">I2C1_SCL</text>
<text x="84" y="163.6">I2C1_SDA</text>
<text x="84" y="173.8">USART3_RX</text>
<text x="84" y="171.2">USART3_TX</text>
<text x="10.2" y="186">D</text>
<text x="285.2" y="186">D</text>
<text x="103.8" y="186.5">I2C1_SDA</text>
<text x="103.9" y="192.8">I2C1_SCL</text>
<text x="35" y="200">1</text>
<text x="85" y="200">2</text>
<text x="135" y="200">3</text>
<text x="185" y="200">4</text>
<text x="235" y="200">5</text>
<text x="285" y="200">6</text>
</g>
<g font-size="1.3" fill="#006464">
<text x="132" y="22.6">U1</text>
<text x="221.8" y="19">+3.3V</text>
<text x="264.8" y="22.6">10n</text>
<text x="265.3" y="20">C4</text>
<text x="37.3" y="26.6">+5V</text>
<text x="125.1" y="25.1">MP2359DJ-LF-Z</text>
<text x="188.6" y="27.6">10u</text>
<text x="189.3" y="25.1">L1</text>
<text x="207.9" y="26.6">+3.3V</text>
<text x="227.3" y="28.9">47k</text>
<text x="12.6" y="33.7">+12V</text>
<text x="24.9" y="35.3">AO3401A</text>
<text x="27.8" y="32.7">Q1</text>
<text x="41.6" y="32.5">B5819W</text>
<text x="42.4" y="34.7">D1</text>
<text x="95.2" y="35.3">100k</text>
<text x="127.5" y="32.7">IN</text>
<text x="135.5" y="30.2">BST</text>
<text x="136.3" y="35.3">SW</text>
<text x="182.9" y="33">D2</text>
<text x="182.9" y="35.5">B5819W</text>
<text x="201.9" y="34">C2</text>
<text x="213.3" y="34">C3</text>
<text x="42.4" y="41.3">250mA</text>
<text x="44.7" y="37">F1</text>
<text x="52" y="36">600@ 600MHz</text>
<text x="63.5" y="41.6">C1</text>
<text x="127.5" y="39.1">EN</text>
<text x="136.6" y="40.3">FB</text>
<text x="178.3" y="41.6">GND</text>
<text x="197.3" y="41.6">GND</text>
<text x="201.9" y="36.5">10u</text>
<text x="208.8" y="41.6">GND</text>
<text x="213.3" y="36.5">10U</text>
<text x="227.3" y="39.1">15k</text>
<text x="258.7" y="38">+3.3V</text>
<text x="52.2" y="42.4">FB1</text>
<text x="63.5" y="44.1">10u</text>
<text x="95.2" y="45.4">68k</text>
<text x="134.3" y="42.7" transform="rotate(-90 134.3 42.7)">GND</text>
<text x="227.3" y="46.7">270</text>
<text x="264.1" y="42.8">D3</text>
<text x="264.1" y="45.3">RED</text>
<text x="27.1" y="50.5">GND</text>
<text x="58.9" y="50.5">GND</text>
<text x="90.6" y="51.8">GND</text>
<text x="131.3" y="50.5">GND</text>
<text x="263.4" y="50.7">1k</text>
<text x="222.7" y="54.3">GND</text>
<text x="259.6" y="55.6">GND</text>
<text x="13.5" y="71.1">+3.3V</text>
<text x="91" y="71.1">+3.3V</text>
<text x="113.3" y="71.1">+3.3VA</text>
<text x="161.2" y="71.8">+12V</text>
<text x="206.6" y="71.1">+3.3V</text>
<text x="259.1" y="67">H1</text>
<text x="259.1" y="69.5">MountingHole_Pad</text>
<text x="19" y="77.2">C5</text>
<text x="30.5" y="77.2">C6</text>
<text x="41.9" y="77.2">C7</text>
<text x="54.6" y="77.2">C8</text>
<text x="66" y="77.2">C9</text>
<text x="76.2" y="77.2">C10</text>
<text x="99.7" y="77.2">39n</text>
<text x="100.4" y="74.4">L2</text>
<text x="217.5" y="74.6">J2</text>
<text x="259.1" y="74.6">H2</text>
<text x="259.1" y="77.2">MountingHole_Pad</text>
<text x="19" y="79.7">4u7</text>
<text x="30.5" y="79.7">100n</text>
<text x="41.9" y="79.7">100n</text>
<text x="54.6" y="79.7">100n</text>
<text x="66" y="79.7">100n</text>
<text x="76.2" y="79.7">100n</text>
<text x="102.9" y="79.2">C11</text>
<text x="103.6" y="81.2">1u</text>
<text x="119.4" y="78.4">C12</text>
<text x="119.4" y="81">10n</text>
<text x="172.7" y="79.7">J1</text>
<text x="172.7" y="82.2">Screw_Terminal_01x02</text>
<text x="259.1" y="82.2">H3</text>
<text x="14.4" y="86.1">GND</text>
<text x="107.2" y="87.3">GND</text>
<text x="161.8" y="88.6">GND</text>
<text x="259.1" y="84.8">MountingHole_Pad</text>
<text x="259.1" y="89.9">H4</text>
<text x="54.2" y="90.1">+3.3V</text>
<text x="66.3" y="90.1">+3.3VA</text>
<text x="73.9" y="96">U2</text>
<text x="207.5" y="93.7">GND</text>
<text x="216.6" y="90.4">SWD</text>
<text x="259.1" y="92.4">MountingHole_Pad</text>
<text x="58.1" y="101.7" transform="rotate(-90 58.1 101.7)">VBAT</text>
<text x="60.7" y="100.9" transform="rotate(-90 60.7 100.9)">VDD</text>
<text x="63.2" y="100.9" transform="rotate(-90 63.2 100.9)">VDD</text>
<text x="65.7" y="100.9" transform="rotate(-90 65.7 100.9)">VDD</text>
<text x="68.3" y="100.9" transform="rotate(-90 68.3 100.9)">VDD</text>
<text x="70.8" y="102" transform="rotate(-90 70.8 102)">VDDA</text>
<text x="113.8" y="101.3">SW_SPDT</text>
<text x="116" y="98.8">SW1</text>
<text x="126.6" y="99">+3.3V</text>
<text x="249.4" y="98.8">GND</text>
<text x="44.9" y="102.6">NRST</text>
<text x="44.9" y="107.6">BOOT0</text>
<text x="75.7" y="102.6">PA0</text>
<text x="75.7" y="105.1">PA1</text>
<text x="75.7" y="107.6">PA2</text>
<text x="163.4" y="105.4">+3.3V</text>
<text x="237.1" y="104.1">+3.3V</text>
<text x="44.9" y="112.7">PH0</text>
<text x="75.7" y="110.2">PA3</text>
<text x="75.7" y="112.7">PA4</text>
<text x="108.6" y="109.7">10k</text>
<text x="176.5" y="112.7">J3</text>
<text x="250.2" y="111.5">J4</text>
<text x="250.2" y="114">Conn_01x04</text>
<text x="44.9" y="115.3">PH1</text>
<text x="75.7" y="115.3">PA5</text>
<text x="75.7" y="117.8">PA6</text>
<text x="127.5" y="116.5">GND</text>
<text x="176.5" y="115.3">Conn_01x04</text>
<text x="44.9" y="125.4">PC0</text>
<text x="44.9" y="120.3">PD2</text>
<text x="75.7" y="120.3">PA7</text>
<text x="75.7" y="122.9">PA8</text>
<text x="75.7" y="125.4">PA9</text>
<text x="164.3" y="124.2">GND</text>
<text x="238" y="121.6">GND</text>
<text x="44.9" y="128">PC1</text>
<text x="44.9" y="130.5">PC2</text>
<text x="74.5" y="128">PA10</text>
<text x="74.5" y="130.5">PA11</text>
<text x="166.4" y="131.8">J6</text>
<text x="44.9" y="133">PC3</text>
<text x="44.9" y="135.6">PC4</text>
<text x="74.5" y="133">PA12</text>
<text x="74.5" y="135.6">PA13</text>
<text x="108.5" y="137.9">16MHz</text>
<text x="110.5" y="135.6">Y1</text>
<text x="120.6" y="136.9">47</text>
<text x="161.5" y="134.3">USB_B_Micro+5V</text>
<text x="246.9" y="135.8">+5V</text>
<text x="21.6" y="138.1">D4</text>
<text x="21.6" y="140.6">BLUE</text>
<text x="44.9" y="138.1">PC5</text>
<text x="44.9" y="140.7">PC6</text>
<text x="44.9" y="143.2">PC7</text>
<text x="74.5" y="138.1">PA14</text>
<text x="74.5" y="140.7">PA15</text>
<text x="166.6" y="139.4">VBUS</text>
<text x="250.2" y="140.4">U3</text>
<text x="21.6" y="148.3">1k5</text>
<text x="44.9" y="145.7">PC8</text>
<text x="44.9" y="148.3">PC9</text>
<text x="75.5" y="145.7">PB0</text>
<text x="75.5" y="148.3">PB1</text>
<text x="98.9" y="145.7">C15</text>
<text x="99.1" y="148.3">12p</text>
<text x="120.6" y="145.7">C16</text>
<text x="120.6" y="148.3">12p</text>
<text x="168.6" y="147">D-</text>
<text x="168.6" y="144.5">D+</text>
<text x="169.6" y="149.6">ID</text>
<text x="17" y="155.9">GND</text>
<text x="44.9" y="150.8">PC10</text>
<text x="44.9" y="153.4">PC11</text>
<text x="44.9" y="155.9">PC12</text>
<text x="75.5" y="150.8">PB2</text>
<text x="75.5" y="153.4">PB3</text>
<text x="75.5" y="155.9">PB4</text>
<text x="109.7" y="155.9">GND</text>
<text x="166.1" y="150.1" transform="rotate(-90 166.1 150.1)">Shield</text>
<text x="168.6" y="150.1" transform="rotate(-90 168.6 150.1)">GND</text>
<text x="246.9" y="155.9">GND</text>
<text x="249.7" y="151.1">USBLC6-2SC6</text>
<text x="44.9" y="158.4">PC13</text>
<text x="44.9" y="161">PC14</text>
<text x="75.5" y="158.4">PB5</text>
<text x="75.5" y="161">PB6</text>
<text x="165.6" y="158.4">GND</text>
<text x="44.9" y="163.5">PC15</text>
<text x="75.5" y="163.5">PB7</text>
<text x="75.5" y="166.1">PB8</text>
<text x="44.9" y="168.6">VCAP_1</text>
<text x="44.9" y="171.1">VCAP_2</text>
<text x="74.3" y="171.1">PB10</text>
<text x="74.3" y="173.7">PB11</text>
<text x="75.5" y="168.6">PB9</text>
<text x="113.9" y="168.9">+3.3V</text>
<text x="122.8" y="168.9">+3.3V</text>
<text x="21.6" y="176.2">C13</text>
<text x="21.6" y="178.8">2u2</text>
<text x="30.5" y="176.2">C14</text>
<text x="30.5" y="178.8">2u2</text>
<text x="74.3" y="176.2">PB12</text>
<text x="74.3" y="178.8">PB13</text>
<text x="119.4" y="178.8">2k2</text>
<text x="128.3" y="178.8">2k2</text>
<text x="17" y="185.1">GND</text>
<text x="25.9" y="185.1">GND</text>
<text x="74.3" y="181.3">PB14</text>
<text x="74.3" y="183.8">PB15</text>
<text x="63.2" y="187.5" transform="rotate(-90 63.2 187.5)">VSS</text>
<text x="65.5" y="190.4">STM32F405RGT6</text>
<text x="65.7" y="187.5" transform="rotate(-90 65.7 187.5)">VSSA</text>
<text x="60.2" y="196.5">GND</text>
</g>
<g font-size="1.3" fill="#a90000">
<text x="140.2" y="29.1">1</text>
<text x="125" y="31.6">5</text>
<text x="140.2" y="34.2">6</text>
<text x="24.7" y="38">3</text>
<text x="32.3" y="38">2</text>
<text x="125" y="38">4</text>
<text x="140.2" y="39.2">3</text>
<text x="29.1" y="45.2" transform="rotate(-90 29.1 45.2)">1</text>
<text x="133.2" y="45.2" transform="rotate(-90 133.2 45.2)">2</text>
<text x="213.3" y="76.1">1</text>
<text x="222.2" y="76.1">2</text>
<text x="166.3" y="78.6">1</text>
<text x="166.3" y="81.1">2</text>
<text x="213.3" y="78.6">3</text>
<text x="213.3" y="81.1">5</text>
<text x="213.3" y="83.7">7</text>
<text x="222.2" y="78.6">4</text>
<text x="222.2" y="81.1">6</text>
<text x="222.2" y="83.7">8</text>
<text x="213.3" y="86.2">9</text>
<text x="221.5" y="86.2">10</text>
<text x="57" y="96" transform="rotate(-90 57 96)">1</text>
<text x="42.4" y="101.5">7</text>
<text x="59.6" y="96.6" transform="rotate(-90 59.6 96.6)">19</text>
<text x="62.1" y="96.6" transform="rotate(-90 62.1 96.6)">32</text>
<text x="64.6" y="96.6" transform="rotate(-90 64.6 96.6)">48</text>
<text x="67.2" y="96.6" transform="rotate(-90 67.2 96.6)">64</text>
<text x="69.7" y="96.6" transform="rotate(-90 69.7 96.6)">13</text>
<text x="79.9" y="101.5">14</text>
<text x="41.8" y="106.5">60</text>
<text x="79.9" y="104">15</text>
<text x="79.9" y="106.5">16</text>
<text x="113.6" y="106.5">2</text>
<text x="121.2" y="104">1</text>
<text x="243.7" y="107.8">1</text>
<text x="42.4" y="111.6">5</text>
<text x="79.9" y="109.1">17</text>
<text x="79.9" y="111.6">20</text>
<text x="121.2" y="109.1">3</text>
<text x="170.1" y="109.1">1</text>
<text x="170.1" y="111.6">2</text>
<text x="243.7" y="110.4">2</text>
<text x="243.7" y="112.9">3</text>
<text x="41.8" y="119.2">54</text>
<text x="42.4" y="114.2">6</text>
<text x="79.9" y="114.2">21</text>
<text x="79.9" y="116.7">22</text>
<text x="79.9" y="119.2">23</text>
<text x="170.1" y="114.2">3</text>
<text x="170.1" y="116.7">4</text>
<text x="243.7" y="115.4">4</text>
<text x="42.4" y="124.3">8</text>
<text x="79.9" y="121.8">41</text>
<text x="79.9" y="124.3">42</text>
<text x="41.8" y="129.4">10</text>
<text x="41.8" y="131.9">11</text>
<text x="42.4" y="126.9">9</text>
<text x="79.9" y="126.9">43</text>
<text x="79.9" y="129.4">44</text>
<text x="79.9" y="131.9">45</text>
<text x="41.8" y="134.5">24</text>
<text x="41.8" y="137">25</text>
<text x="79.9" y="134.5">46</text>
<text x="79.9" y="137">49</text>
<text x="41.8" y="139.6">37</text>
<text x="41.8" y="142.1">38</text>
<text x="79.9" y="139.6">50</text>
<text x="173.3" y="138.3">1</text>
<text x="173.3" y="143.4">3</text>
<text x="244.4" y="143.4">1</text>
<text x="248.8" y="140.4" transform="rotate(-90 248.8 140.4)">5</text>
<text x="252" y="143.4">6</text>
<text x="41.8" y="144.6">39</text>
<text x="41.8" y="147.2">40</text>
<text x="41.8" y="149.7">51</text>
<text x="79.9" y="144.6">26</text>
<text x="79.9" y="147.2">27</text>
<text x="79.9" y="149.7">28</text>
<text x="173.3" y="145.9">2</text>
<text x="173.3" y="148.5">4</text>
<text x="244.4" y="145.9">3</text>
<text x="252" y="145.9">4</text>
<text x="41.8" y="152.3">52</text>
<text x="41.8" y="154.8">53</text>
<text x="79.9" y="152.3">55</text>
<text x="79.9" y="154.8">56</text>
<text x="165" y="153.8" transform="rotate(-90 165 153.8)">SH</text>
<text x="167.5" y="153.1" transform="rotate(-90 167.5 153.1)">5</text>
<text x="248.8" y="150.6" transform="rotate(-90 248.8 150.6)">2</text>
<text x="42.4" y="157.3">2</text>
<text x="42.4" y="159.9">3</text>
<text x="79.9" y="157.3">57</text>
<text x="79.9" y="159.9">58</text>
<text x="41.8" y="167.5">31</text>
<text x="42.4" y="162.4">4</text>
<text x="79.9" y="162.4">59</text>
<text x="79.9" y="165">61</text>
<text x="79.9" y="167.5">62</text>
<text x="41.8" y="170">47</text>
<text x="79.9" y="170">29</text>
<text x="79.9" y="172.6">30</text>
<text x="79.9" y="175.1">33</text>
<text x="79.9" y="177.7">34</text>
<text x="79.9" y="180.2">35</text>
<text x="79.9" y="182.7">36</text>
<text x="62.1" y="190.6" transform="rotate(-90 62.1 190.6)">18</text>
<text x="64.6" y="190.6" transform="rotate(-90 64.6 190.6)">12</text>
</g>
<text font-size="1.3" fill="#0000c2" x="98" y="160">CLoad = 2 * (CL - Cstray)</text>
<g font-size="1" fill="#006464">
<text x="227.3" y="26.2">R3</text>
<text x="95.2" y="32.5">R1</text>
<text x="227.3" y="36.3">R4</text>
<text x="95.2" y="42.7">R2</text>
<text x="227.3" y="43.9">R5</text>
<text x="263.4" y="48">R6</text>
<text x="109.4" y="105.4">R7</text>
<text x="120.6" y="134.1">R8</text>
<text x="21.6" y="145.5">R9</text>
<text x="119.4" y="176">R10</text>
<text x="128.3" y="176">R11</text>
</g>
<g font-size=".8" fill="#a90000">
<text x="109.4" y="140.7">1</text>
<text x="111.5" y="143.6" transform="rotate(-90 111.5 143.6)">2</text>
<text x="113.2" y="140.7">3</text>
</g>
</svg>
